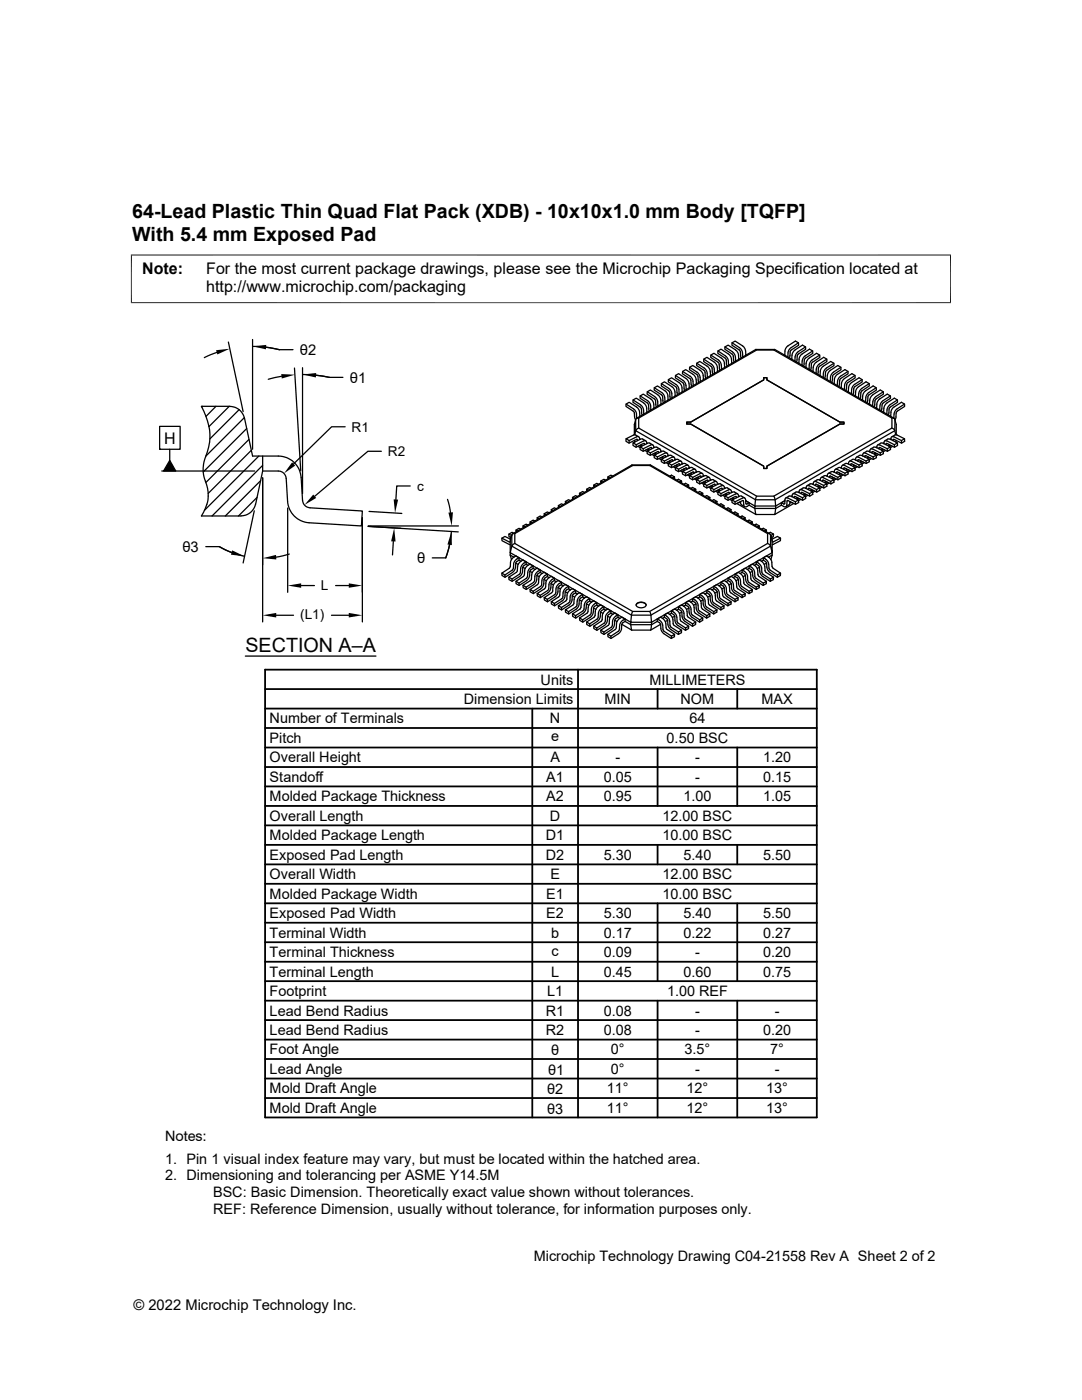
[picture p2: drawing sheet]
<svg xmlns="http://www.w3.org/2000/svg" width="216mm" height="279mm" viewBox="0 0 216 279" stroke-linecap="round" stroke-linejoin="round" font-family="sans-serif">
<g fill="none" stroke="#000" stroke-width=".25">
<path d="M43.2 70.3l-2.4 1.1M45.6 68.3l2.9 13.8M50.4 69.1l2.7 .2a24.1 24.1 0 0 0 5.4 .5M50.4 67.8v21.9M53.1 69.3l2.6 .5M56.2 75.1l-2.7 .6M58.8 73.4l1.2 20.6M60.4 73.4v25.1M60.4 74.7l2.7 .2 2.6 .4-2.6-.4M65.7 75.3h2.7M126.3 79.8l1.5 1M127.7 79l1.8 1.2 .3 .8"/>
<path d="M129.2 78.2l1.7 1.2 .3 .7 .1 .9M130.6 77.4l1.7 1.1 .3 .9M130.8 80l.1 .8M131.3 78.8l.5 .8 .1 1.1M131.3 78.8l-1.5-1-.6 .4-.1 .5 1.6 1 .1 .3M132 76.6l1.7 1.1 .3 .7 .1 1M132.2 79.2l.2 1.2M132.7 78l-1.5-1-.6 .4-.1 .5 1.6 .9 .1 .4M132.7 79.4v.8M132.7 78l.5 .7 .1 1.1M133.3 79.8h.1M133.4 75.8l1.5 .9"/>
<path d="M133.4 78l.2 .3 .1 .8M133.4 78l-1.4-1v-.4l.6-.4 1.7 1.2 .4 .8M133.7 79.1l.1 .5M134.7 78.2v.8M134.8 74.9l1.7 1.2 .4 .7v1M134.9 76.7l.5 .8 .1 1M135.5 78.5v.1M136.1 77.4v.8M136.1 77.4l-.4-.9-1.7-1.1-.6 .4v.4l1.6 1.2 .2 1.3M136.2 74.1l1.7 1.2 .4 .7v.9M136.4 76.8l-.1-.4-1.5-1v-.5l.6-.3 1.7 1.1 .4 .8v.9M136.5 76.7v.8"/>
<path d="M136.5 77.5l.1 .4M137.6 77.3v.1M137.6 73.3l1.7 1.2 .4 .7v.9M137.9 76.7l.1 .4M138.9 75.8l-.4-.9-1.7-1.1-.6 .3v.5l1.6 1.2 .1 .9M138.9 75.8l.1 .8M139 72.5l1.7 1.1 .4 .9M139 74.7l.3 .4M139.1 74.7l-1.5-.9v-.5l.6-.4 1.8 1.2 .3 .7 .1 1M139.3 75.1l.1 1.2M140.4 71.7l1.8 1.1 .3 .8 .1 .9M141.1 74.5v.8"/>
<path d="M141.2 75.3h.1M141.8 75l-.1-1-.3-.7-1.8-1.2-.6 .4v.5l1.5 1 .3 1.5M141.8 70.9l1.8 1.1 .3 .9M142.2 74.3l.1 .4M142.6 74.4v.1M143.1 73.3l-.3-.8-1.7-1.2-.7 .4v.5l1.7 1.1v1M143.2 73.3v.8M143.3 70l1.7 1.2 .3 .7 .1 .9M143.3 72.3l.2 .4M143.5 72.7l.2 1.2M143.9 72.9l.1 .8M143.9 71.5l-1.4-1-.7 .4v.4l1.5 1"/>
<path d="M144 71.5l.5 .7 .1 1.1M144.6 73.3h.1M144.7 69.2l1.7 1.2 .3 .8M144.9 71.8l.2 1.2M145.4 72.8v.1M145.9 71.7l-.3-.9-1.7-1.1-.6 .3-.1 .5 1.6 1 .1 .4M146 71.7v.8M146 72.5h.1M146.1 68.4l1.7 1.2 .3 .7 .1 .9M146.4 71.8l.1 .4M146.7 71.2l.1 .9M147.4 71.7v-.9l-.4-.8-1.7-1.1-.6 .3-.1 .5 1.6 1 .2 1.1"/>
<path d="M147.7 70.2l.2 1.2M148.8 70.1l-.4-.9-1.7-1.1-.6 .3v.5l1.5 1 .1 .3M148.8 70.1v.7M148.8 70.8v.1M150.8 69.7h3.8M151 69.8l-.2-.1-23.8 13.8M154.4 69.9l.2-.2 23.8 13.8M156.6 70.1v.8M156.6 70.1l.4-.9 1.7-1.1 .6 .3 .1 .5-1.6 1-.1 .3M157.6 71l-.1 .4M157.7 70.2l-.1 .8M157.8 69.4l-.5 .7-.1 1.1"/>
<path d="M158 71.7l.1-.9 .3-.8 1.7-1.1 .6 .3 .1 .5-1.6 1-.1 .3-.1 .8M158.6 72v.1M158.6 71.2v.8M159 71.8l-.1 .4M159.3 68.4l-1.4 1M159.4 72.5h.1M159.4 71.7v.8M160.5 71.8l-.2 1.2M160.7 71.5l1.5-1v-.5l-.7-.3-1.7 1.1-.4 .9M160.7 71.5l-.2 .4M160.7 69.2l-1.7 1.2-.3 .8M160.8 72.5v.8"/>
<path d="M161.5 71.5l1.4-1 .7 .4v.4l-1.7 1.2v.9M161.5 71.5l-.5 .4-.1 .6M161.5 72.9l-.1 .8M161.8 73.4l-.1 .5M162.2 70l-1.8 1.2-.3 .7-.1 1M162.2 74.1l.1-.9 .3-.7 1.8-1.2 .6 .4v.5l-1.7 1.1-.1 1.4M162.8 74.4v.1M162.9 73.7l-.1 .8M163.6 70.9l-1.8 1.1-.3 .9M164.2 75.3h.1M164.3 74.5v.8M164.9 73.9l1.5-.9v-.5l-.6-.4-1.8 1.2-.3 .7-.1 1"/>
<path d="M165 73.9l-.3 .3-.2 1.3M165 71.7l-1.7 1.1-.4 .9M165.1 75l-.1 .8M165.1 75l.4-.9 1.7-1.2 .6 .4v.5l-1.5 1-.2 .3M166.1 75.9l-.1 .4M166.1 75.1v.8M166.4 72.5l-1.7 1.1-.4 .9M166.4 76.5v.1M167.5 75.9l-.1 1.2M167.6 75.9l.1-.3 1.5-1v-.5l-.6-.3-1.7 1.1-.4 .7v.9M167.8 73.3l-1.7 1.2-.4 .7v.9M167.9 77.3v.1"/>
<path d="M168.5 77.7v.1M168.9 77.5l-.1 .4M169 76.8l.1-.4 1.5-1v-.5l-.6-.3-1.7 1.1-.4 .8v.9M169 76.7l-.1 .8M169.1 75.9l-.5 .8-.1 1M169.2 74.1l-1.7 1.2-.4 .7v.9M169.3 77.4v.8M169.9 77.8v.8M170.6 77.2l1.4-1v-.4l-.6-.4-1.7 1.1-.4 .9M170.6 77.2l-.3 .4-.1 1.1M170.6 74.9l-1.5 1M170.7 79h.1"/>
<path d="M171.7 79.1l-.1 .5M171.8 78.4l-.1 .7M171.8 78.4l.1-.4 1.6-1-.1-.4-.6-.4-1.7 1.2-.4 .7v.9M172 75.8l-1.7 1.1-.4 .8M172.1 79.8h.1M172.1 79.8v-.9l.4-.7 1.7-1.2 .6 .4 .1 .5-1.6 .9-.1 .3-.1 .8M172.8 79.4l-.1 .8M173.1 79.9l-.1 .5M173.4 76.6l-1.7 1.1-.3 .7-.1 1M174.2 78.8l1.4-1 .7 .4v.5l-1.5 1-.2 .3M174.2 78.8l-.6 .8-.1 1.1M174.6 80l-.2 1.2"/>
<path d="M174.8 77.4l-1.7 1.1-.3 .9M176.3 78.2l-1.8 1.2-.3 .8M177.7 79l-1.7 1.2-.4 .7-.1 .9M179.1 79.8l-1.5 1M31.9 85.1h4v4.6h-4zM31.9 89.7h.1M32.3 94h18.5M33.9 91.9l1.2 2.1h-2.5zM33.9 89.7v2.2M40.5 81.1l-.2 .2M41 96a7 7 0 0 1-.8 7h7.9a2.96 2.96 0 0 0 2.9-2.4M43.1 81.1l-2 2"/>
<path d="M45.7 81.1l-4 4M47.7 81.7l-5.8 5.9M48.8 83.3l-7.7 7.7M49.2 85.5l-8.6 8.7M49.7 87.7l-8.6 8.6M50.1 89.9l-8.5 8.6M51.3 99.3l-3.7 3.7M51.6 91l-10.8 10.9M52 95.9l-7 7.1M52.4 94h3.1a1.59 1.59 0 0 1 1.6 1.5l.3 4.5a4.6 4.6 0 0 0 4.3 4.3l10.4 .7 .2-3-10.5-.7a1.6 1.6 0 0 1-1.4-1.4l-.3-4.6a4.6 4.6 0 0 0-4.6-4.3h-5.1l-1.6-7.5a3 3 0 0 0-2.9-2.4h-5.7a11.2 11.2 0 0 1 .6 10.8 6.3 6.3 0 0 0 .2 4.1M52.4 91v3l-1.4 6.6M52.4 95.4v28.7"/>
<path d="M52.4 92.9l-10.1 10.1M68.9 85.2h-2.7l-7.6 7.4M76.1 90.1h-2.7l-10.6 8.9M81.9 97h-2.7l-.2 2.7M89.3 99.7l.6 2.6M113.8 99.9l-.3-.2-.7 .4v.3M114.2 99.3l.4 .1M115.2 99.1l-.3-.2-.7 .4 .1 .3M115.6 98.4l.4 .2M116.6 98.3l-.3-.2-.7 .3 .1 .4M117.1 97.6l.3 .2M118 97.5l-.3-.2-.6 .3v.4"/>
<path d="M118.5 96.8l.3 .2M119.4 96.6l-.3-.1-.6 .3v.4M119.9 96l.3 .2M120.8 95.8l-.3-.1-.6 .3v.4M121.3 95.2l.3 .2M122.3 95l-.4-.2-.6 .4v.4M124.9 87.6v.5l.6 .3 1.6-.7 .1 .2M124.9 80.6l1.7 1.2 .4 .7 .1 1M126.1 92.8h3.7M126.2 92.9l-.1-.1-23.8 13.7M126.3 88.4v.5l.6 .4 1.6-.8 .1 .3M126.6 82.4v.8"/>
<path d="M126.6 87.9v.3M126.6 88.2h.1M127.3 89.1l.4 .2M127.4 85.4l-.5 .5-.2 .9M127.4 83.4l-.5 .2-.3 1.1v2.1M127.4 83.4l23.6-13.6h3.4l23.6 13.6v2l-23.6 13.6h-3.4l-23.6-13.6zM127.4 87.2l-.8-.4-1.7 .8 .6 .3v.5M127.6 82.3l-.3-.9-1.8-1.1-.6 .3v.5l1.5 1 .2 .3M127.6 87.5a.38 .38 0 0 0-.2-.3 .38 .38 0 0 0-.4 0l-1.5 .7M127.6 87.5v.2M127.6 82.3l.1 .8M127.6 87.7h.1"/>
<path d="M127.7 89.2v.5l.6 .4 1.6-.8 .1 .1M127.8 81.3l.2 .3M127.8 81.3l-1.5-1v-.5l.7-.3 1.4 .9 .6 .8 .1 1M127.8 80.8l.6 .8 .1 1.1M128 81.6v.8M128 88.7v.3M128 88.8l-.5 .1M128 82.4l.1 .4M128.2 87.6h-.4l-1.5 .8 .7 .4-.1 .5M128.2 87.6l.6 .4M128.7 89.9l.4 .2M129.1 88.5a.43 .43 0 0 0-.2-.4 .43 .43 0 0 0-.5-.1l-1.4 .8"/>
<path d="M129.1 82.2v.1M129.2 90l-.1 .5 .7 .4 1.5-.8 .1 .3M129.4 89.6l-.5 .1M129.4 89.5l.1 .4M129.6 92.9l.2-.1 23.8 13.7M129.8 81l.1 .8M129.9 81.8h.1M130 89.4v.2M130.1 90.7l.5 .3M130.3 88.8l-.9-.4-1.7 .8 .7 .4-.1 .5M130.5 89.3a.43 .43 0 0 0-.2-.4 .43 .43 0 0 0-.5-.1l-1.4 .8M130.5 89.3h.1"/>
<path d="M130.5 81.5l-.1-1-.3-.7-1.7-1.1-.7 .3v.5l1.5 1 .4 1.5M130.6 90.8l-.1 .5 .6 .4 1.7-.8 .1 .3M130.6 89.3l-1.4 .7 .6 .4v.5M130.6 89.3l.4-.1 .7 .4M130.8 90.3l.1 .3M130.9 90.4l-.6 .2M130.9 80.8l.1 .4M130.9 90.6v.1M131.5 91.5l.5 .3M131.9 90.2a.43 .43 0 0 0-.2-.5 .43 .43 0 0 0-.4-.1l-1.5 .8M131.9 90.1v.1M132 91.7v.4l.6 .4 1.4-.7"/>
<path d="M132.2 91.1l.1 .4M132.2 91.2l-.4 .2M132.7 90.4l-1.5 .8M132.7 90.4a.43 .43 0 0 1 .5 .1 .43 .43 0 0 1 .1 .5M132.7 80.1v.1M132.9 92.3l.5 .3M133.1 90.4l-.9-.4-1.6 .8 .6 .4-.1 .5M133.3 91h.1M133.4 92.5v.5l.6 .3 1.4-.7M133.6 95l.4-.2 .6 .4-.3 .2M133.7 92l-.5 .2M133.7 91.9v.4"/>
<path d="M134 91.8h.2l.1 .2M134.1 91.3a.38 .38 0 0 1 .4 0 .38 .38 0 0 1 .2 .3M134.1 91.2l-1.5 .8M134.3 93.2l.5 .2M134.5 91.2l-.8-.4-1.7 .9 .6 .3v.5M134.6 95.2v.4M134.7 91.6v.2M134.7 91.8h.1M134.8 93.3v.5l.6 .3 1.5-.7 .2 .1M134.9 91.7l-1.5 .8 .6 .3v.5M134.9 91.7h.3l.7 .4M135 95.8l.4-.1 .6 .3-.3 .2"/>
<path d="M135.1 92.8v.2M135.1 92.9l-.5 .1M135.1 93.1h.1M135.5 92.6h.1l.1 .2M135.7 94l.5 .2M136 96v.4M136.1 92.6a.43 .43 0 0 0-.1-.5 .43 .43 0 0 0-.5 0l-1.5 .7M136.2 94.1v.5l.6 .4 1.5-.8M136.4 96.6l.4-.1 .6 .3-.3 .2M136.5 93.7l-.5 .1M136.5 93.6v.3M136.7 92.5h-.4l-1.5 .8 .6 .3v.5"/>
<path d="M136.7 92.5l.6 .4M137 84.2h.8l14.6-8.4v-.4h.6v.4l14.6 8.4h.8v.4h-.8l-14.6 8.4v.5h-.6v-.5l-14.6-8.4h-.8zM137.1 93.5v.1M137.1 94.8l.5 .2M137.4 96.8v.4M137.5 93.4a.45 .45 0 0 0-.1-.4 .45 .45 0 0 0-.5-.1l-1.5 .7M137.6 94.9v.5l.6 .4 1.6-.8 .1 .3M137.9 97.5l.3-.2 .6 .3-.3 .2M137.9 94.4v.3M137.9 94.5l-.5 .1M137.9 94.7h.1M138.1 93.3l.6 .4"/>
<path d="M138.1 93.3h-.4l-1.5 .8 .6 .3v.6M138.3 94.2h.2v.2M138.6 95.6l.4 .3M138.8 97.6v.4M138.9 94a.38 .38 0 0 0-.2-.3 .38 .38 0 0 0-.4 0l-1.5 .7M138.9 94v.2M138.9 94.2h.1M139 95.7v.5l.6 .4 1.5-.8 .2 .1M139.1 94.1l-1.5 .8 .6 .4v.5M139.1 94.2l.3-.1 .7 .4M139.3 98.3l.3-.2 .6 .3-.3 .2M139.3 95.2v.4"/>
<path d="M139.3 95.3l-.5 .1M140 96.4l.4 .3M140.2 98.4v.4M140.3 94.9v.2M140.3 94.8a.38 .38 0 0 0-.2-.3 .38 .38 0 0 0-.4 0l-1.5 .8M140.3 95h.1M140.4 96.5v.5l.6 .4 1.6-.8 .1 .3M140.7 99.1l.3-.2 .6 .4-.3 .1M140.7 96v.4M140.7 96.1l-.5 .2M141.3 95.9v.2M141.4 97.2l.4 .3"/>
<path d="M141.5 95.3l-.8-.4-1.7 .8 .6 .4v.5M141.6 99.3v.3M141.8 95.9h-.1a.43 .43 0 0 0-.1-.5 .43 .43 0 0 0-.5-.1l-1.5 .8M141.8 97.3v.6l.6 .3 1.6-.8 .1 .3M142 97l-.4 .1M142.1 99.9l.3-.2 .7 .4-.4 .1M142.1 96.8v.3M142.1 96.9l-.1 .1M142.2 97.1v.1M142.3 95.8l.7 .3M142.3 95.8h-.4l-1.5 .7 .7 .4-.1 .5M142.8 98l.4 .3"/>
<path d="M143.1 96.5a.38 .38 0 0 0-.2-.4 .38 .38 0 0 0-.4 0l-1.4 .8M143.2 96.5v.2M143.2 96.7h.1M143.3 98.1l-.1 .6 .6 .3 1.6-.7 .1 .1M143.5 97.6l.1 .4M143.5 97.7l-.5 .2M143.9 96.9l-1.4 .8M144 97a.43 .43 0 0 1 .5 0 .43 .43 0 0 1 .1 .5M144.2 98.8l.5 .3M144.4 96.9l-.9-.4-1.7 .8 .7 .4-.1 .5M144.6 97.5h.1M144.7 99l-.1 .5 .7 .3 1.4-.7"/>
<path d="M144.9 98.6l-.4 .1M144.9 98.5l.1 .3M145.5 98.4v.1M145.6 99.7l.5 .2M145.8 97.7l-.9-.4-1.6 .8 .6 .4-.1 .5M146 98.3a.44 .44 0 0 0-.1-.5 .44 .44 0 0 0-.5 0l-1.5 .7M146 98.3h.1M146.1 99.8v.5l.6 .3 1.6-.7 .1 .8M146.3 99.3l.1 .3M146.3 99.4l-.4 .1M146.4 99.6h.1M146.6 98.2h-.5l-1.4 .8 .6 .3v.5"/>
<path d="M146.6 98.2l.6 .4M146.7 99.1h.2l.1 .2M147.4 99.1a.43 .43 0 0 0-.1-.5 .43 .43 0 0 0-.5 0l-1.5 .7M147.4 99.1h.1M148.6 99.4l-.8-.4-1.7 .8 .6 .3v.5M148.8 99.7a.38 .38 0 0 0-.2-.3 .38 .38 0 0 0-.4 0l-1.5 .7M148.8 99.7v.8M151 99l-.2 .5-.2 1.5-1.8-1.1M154.4 99l.2 .5 .2 1.5 1.8-1.1M157.8 99h-.3l-.7 .4M157.9 99l1.4 .8M158 99.1h.1"/>
<path d="M158.5 99.2v.1M158.7 99.1l-.2 .1M158.7 99.1l1.4 .7 .7-.3-.1-.5-.6 .3-1.5-.7a.44 .44 0 0 0-.5 0 .44 .44 0 0 0-.1 .5M158.8 98.2h.5l1.4 .8M158.8 98.2l-.6 .4M159 99.4l.5 .1M159 99.3v.3M159.4 98.3a.44 .44 0 0 1 .1-.5 .44 .44 0 0 1 .5 0l1.5 .7 .7-.4v.6l-.6 .3-1.6-.8-.1 .3M159.4 98.3h.1M159.6 97.7l.9-.4 1.7 .8M159.8 99.7l-.5 .2M160.1 99.3v.5"/>
<path d="M160.5 98.5l-.1 .3M160.5 98.6l.5 .1M160.8 97.5h.1M160.8 97.3v.2M161.2 98.8l-.5 .3M161.5 96.9l1.4 .8 .7-.4v.6l-.6 .3-1.6-.8-.1 .3M161.5 97a.38 .38 0 0 0-.4-.1 .38 .38 0 0 0-.2 .4M161.5 98.5l.1 .5M161.6 96.6h.5l1.5 .7M161.7 96.6l-.7 .3M161.8 97.9v.1M161.9 97.7l.5 .2"/>
<path d="M161.9 97.6v.3M162.2 96.7h.1a.44 .44 0 0 1 .1-.5 .44 .44 0 0 1 .5-.1l1.5 .8 .6-.4v.5l-.6 .4-1.5-.8-.2 .2M162.5 96.1l.8-.4 1.7 .8M162.6 98l-.4 .3M162.7 96.8v.1M162.9 97.7l.1 .5M163.3 96.8v.4M163.3 96.9l.1 .1M163.4 97l.4 .1M163.7 95.9a.43 .43 0 0 1 .1-.5 .43 .43 0 0 1 .5-.1l1.5 .8 .6-.4v.5l-.6 .4-1.6-.8-.1 .3M163.7 95.9h.1M163.9 95.3l.8-.4 1.7 .8"/>
<path d="M164 97.2l-.4 .3M164.4 96.9v.5M164.7 96v.4M164.7 96.1l.5 .2M165.1 95h.1M165.1 94.9v.2M165.1 94.8a.38 .38 0 0 1 .2-.3 .38 .38 0 0 1 .4 0l1.5 .8 .6-.4v.5l-.6 .4-1.6-.8-.1 .3M165.4 96.4l-.4 .3M165.8 96.1v.5M166.1 95.5v.1M166.1 95.2v.3M166.1 95.3l.5 .1"/>
<path d="M166.3 94.2l-.3-.1-.7 .4M166.3 94.1l1.5 .8M166.7 93.7l.8-.4 1.7 .8M166.9 95.6l-.5 .3M167.1 94.2h-.2v.2M167.1 94.2l1.5 .8 .6-.4v-.5l-.6 .3-1.5-.7a.42 .42 0 0 0-.5 0 .42 .42 0 0 0-.1 .5M167.2 95.3v.5M167.5 94.5l.5 .1M167.5 94.4v.3M167.9 93.4a.44 .44 0 0 1 .1-.5 .44 .44 0 0 1 .5 0l1.5 .7 .6-.3v.5l-.6 .3-1.5-.7-.2 .1M167.9 93.4h.1M168.3 94.8l-.5 .2"/>
<path d="M168.3 93.5v.1M168.6 94.4v.6M168.7 92.5h.4M168.7 92.5l-.6 .4M168.9 93.7l.5 .1M168.9 93.6v.3M169.1 92.5l1.5 .8M169.3 92.6h.1M169.3 92.4v.2M169.3 92.4a.38 .38 0 0 1 .2-.3 .38 .38 0 0 1 .4 0l1.5 .7 .6-.3v.5l-.6 .3-1.6-.8-.1 .3M169.5 92.1l.8-.4 1.7 .8M169.7 94l-.5 .2"/>
<path d="M170 93.6v.5M170.3 92.9l.5 .1M170.3 92.8v.3M170.7 91.8h.1M170.9 91.2l.8-.4 1.7 .9M171.1 93.2l-.5 .2M171.3 91.2l1.5 .8 .6-.3 .1 .4-.7 .4-1.4-.7M171.3 91.3a.43 .43 0 0 0-.5 0 .43 .43 0 0 0-.1 .5M171.3 91.8h-.1l-.1 .2M171.4 92.8v.5M171.7 91.9v.4M171.7 92l.5 .2"/>
<path d="M172.1 91a.43 .43 0 0 1 .1-.5 .43 .43 0 0 1 .5-.1l1.5 .8 .6-.4 .1 .5-.7 .4-1.5-.8-.1 .3M172.3 90.4l.8-.4 1.7 .8M172.5 92.3l-.5 .3M172.7 80.1v.1M172.8 92v.5M173.1 91.4v.1M173.1 91.2l.5 .2M173.2 91.1l-.1 .3M173.5 90.1v.1a.46 .46 0 0 1 .2-.5 .46 .46 0 0 1 .5-.1l1.4 .8 .7-.4v.5l-.6 .4-1.6-.8-.1 .2M173.9 91.5l-.5 .3M174 90.3v.1M174.2 80.2l-.1 .8"/>
<path d="M174.2 91.2v.5M174.6 90.3l-.1 .4M174.6 90.4l.4 .2M174.8 89.3l-.3-.1-.8 .4M174.8 89.3l1.5 .7M174.9 81.4v.1M174.9 89.3a.43 .43 0 0 1 .2-.4 .43 .43 0 0 1 .5-.1l1.4 .8 .7-.4v.5l-.6 .4-1.6-.8-.1 .3M174.9 89.3h.1M175.2 88.8l.8-.4 1.7 .8M175.3 90.7l-.4 .3M175.5 81.8h.1M175.6 90.4l.1 .5"/>
<path d="M176 89.6l.5 .1M176 89.5l-.1 .4M176 80.8l-.2 1.2M176.2 80.4l1.5-.9v-.5l-.7-.3-1.7 1.1-.3 .7-.1 .9M176.2 80.4l-.2 .4M176.4 88.3v.2M176.4 81.5l-.1 .8M176.4 88.3a.39 .39 0 0 1 .6-.3l1.5 .8 .6-.4v.5l-.6 .4-1.6-.8-.1 .3M176.7 89.9l-.4 .2M177 89.6l.1 .5M177.2 87.6l.4 .1 1.5 .7M177.2 87.6l-.6 .4"/>
<path d="M177.4 82.4l-.2 .4M177.4 89h.1M177.4 88.7v.3M177.4 88.8l.5 .1M177.4 81.6v.8M177.6 80.8l-.6 .8-.1 1.1M177.6 81.3l1.5-1v-.5l-.6-.3-1.8 1.1-.3 .9M177.6 81.3l-.2 .3M177.8 87.7h.1M177.8 82.3l-.1 .8M177.8 82.3l.3-.9 1.8-1.1 .6 .3v.5l-1.5 1-.2 .3M178 85.4l.5 .5 .3 .9"/>
<path d="M178 83.4l.5 .2 .3 1.1v2.1M178 87.2l.8-.4 1.7 .8M178.1 89.1l-.4 .2M178.4 87.7h-.2v.2M178.4 82.7v.8M178.4 87.7l1.5 .7 .6-.3v-.5l-.6 .3-1.5-.7a.44 .44 0 0 0-.5 0 .44 .44 0 0 0-.1 .5M178.5 88.8v.5M178.8 87.9v.3M178.8 82.4v1l-.2 .4-.1 2.2-23.8 13.7h-4l-23.8-13.7-.1-2.2-.2-.6M179.9 87.9v.5M180.5 80.6l-1.7 1.2-.4 .8M41.1 109.1h2.7"/>
<path d="M43.8 109.1a17.4 17.4 0 0 0 5 1.9M43.8 109.1l2.4 1.2M50.7 101.9l-2.2 10.5M57.4 101.4v16.8M57.7 110.6l-2.6 .6M60.1 116.9h2.6M67 116.9h2.6M72.3 103.3v20.8M73.5 105.1l17.9 1.1M73.5 105h18M73.6 102.1l6.6 .4M78.5 108.1l-.2 2.6"/>
<path d="M89.7 108.7l-.8 2.6M90.1 106.1a18 18 0 0 1-1.2 5.2h-2.6M100.1 107.4l1.5 .7h.2M101.5 106.6l.6 .3M101.8 110.8l.7 .4M101.8 110.8l.3 .9M101.9 107.6l-1.1-.5-.7 .3 .1 .5 1.6 .8M102.1 106.9l-.2 .3-.1 .6M102.1 109l-.3 1.3 24.1 13.9v.5M102.4 113.4l-.1 .3-1.5 1M102.5 111.2l.5-.2 .6 .3v.5M102.5 111.2l-.6 .8-.1 1.1-.1 .3-1.6 1 .7 .3v.5"/>
<path d="M102.5 106.4l-.3-.2-.7 .4 .1 .5 .3 .2M102.7 106.5l23.5-13.6h3.4l23.6 13.6v2l-23.6 13.5h-3.4l-23.5-13.5zM102.7 108.5l-.5 .5M102.7 106.5h-.4l-.1 .2M102.9 112.4l.5 .2M103 105.8l.3 .2M103.2 113.9l-.1 .3-1.6 1 .7 .3v.5M103.3 113.1l-.1 .8M103.6 111.3a1.5 1.5 0 0 0-1.1 1.3l-.1 .8M103.6 111.8l-.6 .4-.2 1.3-.5 .8-1.5 .9-.6-.3-.1-.5M103.6 111.8l.3 .2M103.7 114.6l-1.5 .9"/>
<path d="M103.9 112l.5-.2 .6 .3v.5M103.9 112l-.4 .5-.2 .6M103.9 105.6l-.3-.2-.6 .4v.4M104.3 114l-.4 .9-1.7 1.1-.6-.3-.1-.5M104.3 113.2v.8M104.3 113.2l.5 .3M104.4 105l.3 .1M104.4 115l-1.4 1 .6 .4v.4M104.5 112.9l-.2 .4M104.6 114.7l-.2 .3M104.7 113.9l-.1 .8M105 112.1a1.54 1.54 0 0 0-1.1 1.4l-.1 .8-.2 .3"/>
<path d="M105 112.6l.3 .2M105 112.6l-.5 .3M105.1 115.4l-1.5 1M105.3 114.3l-.1 .8-.2 .3M105.3 104.8l-.3-.2-.6 .4v.3M105.7 114.8l-.4 .9-1.7 1.1-.6-.3v-.5M105.7 114l.5 .3M105.7 114.1v.7M105.8 104.2l.3 .1M106.4 113.4l.3 .2 .5-.2 .6 .3v.5M106.4 112.9a1.51 1.51 0 0 0-1.1 1.4M106.4 113.4v-.5l-.6-.3a1.5 1.5 0 0 0-1.1 1.3"/>
<path d="M106.4 113.4l-.4 .3-.3 .4M106.7 115.8l-.2 .4-1.5 1M106.7 113.7l-.5 .7-.2 1.2-.1 .2-1.5 1 .6 .4v.4M106.7 104l-.3-.2-.6 .4v.3M107.1 114.8l.5 .3M107.2 103.3l.3 .2M107.4 114l-.6 .8-.1 1M107.4 114.5l-.3 .3-.1 1.3-.5 .6-1.5 .9-.6-.3v-.5M107.4 116.3l-.1 .3-1.5 1 .6 .4v.5M107.8 114.2l.4 .2M107.8 113.7l-.4 .3M107.8 114.2l-.4 .3"/>
<path d="M107.9 117.5l-1.5 1-.6-.4v-.5M108.1 116.6l-.2 .4-1.5 1M108.1 115.9v.8M108.1 103.1l-.3-.1-.6 .3v.4M108.5 115.6l.5 .3M108.6 102.5l.3 .2M108.9 117.1l-.2 .4-1.5 .9 .6 .4v.5M109.2 115.1l.4 .2M109.2 114.6a1.5 1.5 0 0 0-1.1 1.3M109.2 115.1v-.5l-.6-.4a1.5 1.5 0 0 0-1.1 1.3v.8M109.2 115.1l-.6 .4-.1 1.2-.6 .8M109.3 117.9l-1.5 .9"/>
<path d="M109.6 102.3l-.4-.1-.6 .3v.4M110 101.7l.3 .2M110.4 116.7l-.4-.2-.1 .9-.4 .7-1.7 1.2-.6-.4v-.5M110.6 115.9l.4 .2M110.6 115.4a1.54 1.54 0 0 0-1.1 1.3v.8l-.2 .4M110.6 115.9v-.5l-.6-.4a1.54 1.54 0 0 0-1.1 1.4v.7M110.6 115.9l-.4 .2-.2 .4M111 116.1l.4-.3 .6 .4v.5M111 116.1l-.6 .8-.1 1.1-.2 .3-1.5 1 .6 .3v.5M111 101.5l-.4-.2-.6 .4v.4M111.3 118.1l-.3 .8-1.8 1.2-.6-.4v-.4M111.4 117.3l-.1 .8"/>
<path d="M111.4 117.3l.4 .2M111.4 100.9l.4 .2M111.5 119.1l-1.5 1 .6 .3 .1 .5M112 116.7l.4 .2 .4-.3 .7 .4v.5M112 116.7l-.4 .2-.2 .4M112 116.2a1.5 1.5 0 0 0-1 1.3l-.1 .8-.2 .3-1.5 1M112.4 118.3l-.1 .9-.1 .2-1.6 1M112.4 116.9l-.6 .8-.1 1-.2 .4M112.4 100.7l-.4-.2-.6 .4v.4M112.7 118.9l-.3 .9-1.7 1.1-.7-.4v-.4M112.8 118.1l.5 .3M112.8 118.1l-.1 .8"/>
<path d="M112.8 100.1l.4 .1M113 117.8l-.2 .4M113.1 119.5l-.2 .4-1.5 1 .6 .3 .1 .5M113.1 118.8v.8M113.5 117.5l.3 .2M113.5 117a1.54 1.54 0 0 0-1.1 1.3M113.5 117.5l-.5 .3M113.7 119.9l-.2 .4M113.8 119.2l-.1 .7M114.2 118.9l.5 .3M114.2 118.9l-.1 1.1-.6 .8-1.4 .9-.7-.3v-.5M114.6 119.6l-.1 .9-.1 .2-1.6 1 .7 .4v.4"/>
<path d="M114.9 118.3l.3 .2 .4-.2 .7 .3v.5M114.9 117.8a1.5 1.5 0 0 0-1.1 1.3M114.9 118.3v-.5l-.7-.3a1.5 1.5 0 0 0-1 1.3M114.9 118.3l-.5 .3-.2 .4M115.2 118.6l-.4 .4-.2 .6M115.6 119.8l-.1 1-.5 .8-1.5 .9-.7-.3v-.5M115.6 119.7l.5 .3M115.8 118.9l-.6 .8-.1 1.1-.1 .3-1.5 1M115.8 119.4l-.2 .4M116.3 119.1l.3 .2M116.3 118.6l-.5 .3M116.3 119.1l-.5 .3"/>
<path d="M117.7 120l.3 .2M117.7 119.5a1.51 1.51 0 0 0-1.1 1.3M117.7 120v-.5l-.6-.4a1.5 1.5 0 0 0-1.1 1.3l-.1 .8M117.7 120l-.6 .4-.1 .9M138.2 120l-.4 .2M138.2 120v-.5l.6-.4a1.5 1.5 0 0 1 1.1 1.3l.1 .8M138.2 120l.4 .2 .3 .4M138.2 119.5a1.5 1.5 0 0 1 1.1 1.3v.8M139.6 119.1l-.3 .2M139.6 119.1l.5 .3M139.6 118.6l.5 .3M140.1 119.4l.2 .4 .1 1 .3 .6 1.7 1.1"/>
<path d="M140.1 118.9l.6 .8v1M140.3 119.7l-.5 .3M140.7 118.6l.6 .7 .1 1.2 .1 .2 1.6 1M141 118.3l-.3 .2-.5-.2-.6 .3v.5M141 118.3l.5 .3 .2 .4M141 117.8a1.5 1.5 0 0 1 1.1 1.3M141.7 118.9l-.5 .3M141.7 118.9v.8M141.8 119.7l.3 .9 1.7 1.1M142.1 117.7l.4 .5 .2 .6M142.1 117.7l-.5-.2-.6 .3v.5M142.1 119.2l.2 1 1.5 1 .7-.3-.1 .5-.6 .3v-.5"/>
<path d="M142.4 117.5l-.3 .2M142.4 117.5l.5 .3M142.4 117a1.54 1.54 0 0 1 1.1 1.3l.2 1.1 1.6 1 .6-.3v.4l-.7 .4 .1-.5M142.7 118.8l.1 .8 .2 .3M142.9 117.8l.2 .4M143 119.9l1.5 1M143.1 100.1l-.1 .3M143.1 118.1l-.5 .3M143.1 118.1l.1 .8M143.2 118.9l.3 .9 1.7 1.1M143.5 116.9l.4 .5 .2 .6M143.5 100.7l.3-.2 .7 .4-.4 .2"/>
<path d="M143.8 116.7l-.3 .2-.4-.3-.7 .4v.5M143.8 116.7v-.5l.7-.4a1.5 1.5 0 0 1 1 1.4l.3 1.1 1.5 1M143.8 116.2a1.5 1.5 0 0 1 1.1 1.3l.1 .8M143.8 116.7l.7 .5 .1 1 .3 .7 1.7 1.2M144.1 118l.1 .7M144.2 118.7l.2 .4 1.5 1M144.5 100.9l-.1 .4M144.5 117.3l-.5 .2M144.9 101.5l.4-.2 .6 .4-.4 .2M145 118.3l.2 .4M145.2 118.7l1.5 .9 .6-.3v.4l-.7 .4 .1-.5M145.3 115.9l-.4 .2"/>
<path d="M145.3 115.9l.5 .3 .1 .3M145.3 115.4a1.56 1.56 0 0 1 1 1.3M145.4 116.7l.5-.2 .1 .9 .3 .7 1.8 1.2M145.9 101.7v.4M146.3 115.3l.6 .8 .1 1 .2 .4M146.3 102.3l.4-.1 .6 .3-.4 .2M146.3 115.3l-.4-.3-.6 .4v.5M146.3 116.7l.1 .9 .1 .2 1.6 1 .6-.4v.5l-.6 .4v-.5M146.7 115.1l-.4 .2M146.7 115.1v-.5l.6-.4a1.5 1.5 0 0 1 1.1 1.3v.8M146.7 115.1l.4 .2 .2 .4M146.7 114.6a1.5 1.5 0 0 1 1 1.3"/>
<path d="M147 100.5l3.8 2.2M147.2 117.5l1.5 .9M147.3 102.5v.4M147.3 115.6l-.4 .3M147.3 115.7l.1 1 .6 .8M147.7 103.1l.4-.1 .6 .3-.3 .2M147.8 100.1l.1 .6 .7 .4M147.8 100.2l-.5 .1M147.8 115.9v.8M147.8 116.6l.2 .4 1.5 1 .6-.4v.5l-.6 .4v-.5M148 117.5l1.5 1M148.1 114.2l-.4 .2"/>
<path d="M148.1 114.2l.4 .3M148.1 113.7l.4 .3M148.4 116.3l.2 .3 1.5 1M148.5 114.5l.2 .3 .1 1.1 .4 .6 1.7 1.1M148.5 114l.6 .8 .1 1 .2 .4M148.7 103.3v.4M148.7 114.8l-.4 .3M148.8 100l.7 .3v.5l-.4 .3a.37 .37 0 0 1-.5 0 .37 .37 0 0 1-.2-.3M149.1 113.7l.5 .4 .2 .6M149.1 104l.4-.2 .6 .4-.3 .1M149.1 113.6l-.4-.2-.6 .3v.5M149.4 116.2l1.5 1 .6-.4v.5l-.6 .3v-.4"/>
<path d="M149.5 113.4l-.4 .2M149.5 113.4l.6 .6 .1 1 .4 .7 1.7 1.1M149.5 100.3l-.6 .3-.1-.1M149.5 100.8l1.1 .7 .3 1.2M149.5 112.9a1.5 1.5 0 0 1 1.1 1.4M149.8 114.7v.8M149.8 115.5l.2 .3 1.5 1M150.1 104.2v.3M150.2 114l-.5 .3M150.6 104.8l.3-.2 .6 .4-.3 .1M150.6 112.8l.4 .5 .2 .6M150.6 112.8l-.5-.2-.6 .3v.5"/>
<path d="M150.6 114.3v.8l.2 .3 1.5 1 .6-.4v.5l-.6 .3v-.4M150.9 112.6l-.4 .2M150.9 112.6l.4 .3M150.9 112.1a1.54 1.54 0 0 1 1.1 1.4v.7M151.2 113.9l.2 1.1 1.5 1M151.3 112.9l.3 .4M151.5 105v.3M151.6 113.2l-.5 .3M151.6 113.2v.8M151.6 114l.4 .9 1.7 1.1M152 112l.5 .8 .2 1.1M152 105.6l.3-.2 .6 .4-.3 .2"/>
<path d="M152 114.2l.2 .4 1.5 .9 .6-.3v.5l-.6 .3v-.5M152.3 111.8l-.3 .2-.5-.2-.6 .3v.5M152.3 111.8v-.5l.6-.3a1.5 1.5 0 0 1 1.1 1.3l.1 .8M152.3 111.8l.4 .3 .3 .3M152.3 111.3a1.51 1.51 0 0 1 1.1 1.3v.8l.3 .4M152.7 113.9l.1 .3 1.5 1M152.9 105.8v.4M153 112.4l-.5 .2M153 112.4v.8M153 113.2l.4 .8 1.7 1.2M153.2 106.5h.3l.2 .2M153.4 106.4l.3-.2 .6 .4-.5 .3"/>
<path d="M153.6 113.8l1.5 .9 .6-.3v.5l-.6 .3v-.5M153.8 106.7v2.3l-23.9 13.8h-3.9l-23.9-13.8v-2.3l-.3 1.2v2.9M153.8 106.7l.3 1.2v2.4l-.4-1.4-.5-.4M153.8 106.9l.2 .3 .1 .6M154 107.6l1.1-.5 .6 .3-1.4 .7h-.2M154.1 110.8l-.7 .4M154.1 110.8v-.5l-24.1 13.9v.5h-4.1M154.1 113l.2 .4M154.1 110.8l-.3 .9M154.3 113.4l1.4 1M154.3 106.6v.5l-.3 .2M155.7 107.4v.5l-1.6 .8"/>
<path d="M155.9 100.3l.6 .3 .1-.9a.38 .38 0 0 1 .2-.3 .38 .38 0 0 1 .4 0l1.5 .7 .6-.3 .1 .5-.7 .3-1.6-.7-.1 .8M155.9 100.8l-1.1 .7v-.5h-4.2v.5h4.2l-.2 1.2h-3.7M156.6 100l-.7 .3v.5M157 100.8a.37 .37 0 0 1-.2 .3 .37 .37 0 0 1-.4 0l-.5-.3M157.6 100.4l-.2 .4-.6 .3M157.6 100.2l.5 .1M157.6 100.1v.3M158.4 100.5l-3.8 2.2M158.7 100.1v.5M49 130.9h26M55.1 122.8h3.5M66.1 122.8h3.5"/>
<path d="M113.5 120.3l-1.5 .9M115.7 121.6l-1.5 .9 .7 .4v.5M115.9 121.2l-.2 .4M116.5 121.5l-.1 .4-1.5 1M116.6 120.8l-.1 .8M116.9 121.3l-.3 .9-1.7 1.2-.6-.4-.1-.5M117 120.5l.5 .3M117.8 122.7l-1.5 1M117.9 122.4l-.2 .3M118 121.6v.8M118 120.2l.5-.3 .6 .4v.5M118 120.2l-.6 .7-.1 1.2-.1 .2-1.6 1 .7 .4v.5"/>
<path d="M118.4 121.3l.5 .3M118.4 121.4l-.1 1-.5 .8-1.5 1-.6-.4-.1-.5M119.1 120.8l.3 .2M119.1 120.3a1.5 1.5 0 0 0-1.1 1.3M119.1 120.8l-.5 .2-.2 .4M119.4 123.2l-.2 .3-1.5 1M119.4 121l.5-.3 .6 .4v.5M119.4 121l-.6 .8-.1 1-.1 .3-1.5 1 .6 .4v.5M119.8 122.2l.5 .2M120 124l-1.5 1 .6 .3v.5M120.1 123.6l-.2 .4M120.2 122.9v.7"/>
<path d="M120.5 121.6l.4 .2M120.5 121.6l-.6 .4-.2 1.3-.5 .7-1.5 1-.6-.4v-.5M120.5 121.1a1.54 1.54 0 0 0-1.1 1.3v.8M120.6 124.4l-1.5 .9M121.2 123.8l-.4 .9-1.7 1.1-.6-.4v-.4M121.2 123l.5 .2M121.9 122.4l.4 .2M121.9 121.9a1.5 1.5 0 0 0-1.1 1.3v.8l-.3 .4M121.9 122.4v-.5l-.6-.4a1.5 1.5 0 0 0-1.1 1.4M121.9 122.4l-.6 .4-.1 1M122.2 124.8l-.2 .3-1.5 1M122.3 122.6l.4-.3 .6 .4v.5"/>
<path d="M122.3 122.6l-.6 .8-.1 1.1-.2 .3-1.5 1 .6 .3v.5M122.6 123.8v1.1l-.6 .7-1.5 1-.6-.3v-.5M122.7 123.8l.4 .3M122.8 125.6l-1.5 1 .6 .4v.4M123 124.5v.8l-.3 .3M123.3 123.2l.4 .2M123.3 122.7a1.54 1.54 0 0 0-1.1 1.3v.8M123.3 123.2l-.4 .3-.2 .3M123.6 124.9v.8l-.2 .2-1.5 1.1M123.7 123.4l-.5 .5-.2 .6M123.7 123.4l.4-.2 .6 .3v.5M124.1 124.6l2 1.2-.1-.2"/>
<path d="M124.7 124l1.2 .7M124.7 124l-.6 .4-.1 1.3-.6 .8-1.5 .9-.6-.3v-.5M124.7 123.5a1.5 1.5 0 0 0-1 1.3M125.9 124.7l.1 .9M126.2 122l-.2 .5-.1 1.7h4.1l-.2-1.7-.2-.5M126.9 120.8a1.17 1.17 0 0 1 2 0M127 120.5a1.24 1.24 0 0 1 1.9 .2 1.15 1.15 0 0 1-2 0zM129.9 125.6l-.1 .2h-3.7M131.1 124l-1.1 .7-.1 .9M131.1 123.5a1.5 1.5 0 0 1 1.1 1.3l.2 1.1 1.6 1.1 .6-.4v.5l-.7 .3 .1-.4M131.1 124l.5 .3 .2 .4M131.8 124.6l-2 1.2"/>
<path d="M131.8 124.7l.1 .8 .3 .8 1.7 1.1M132.2 123.4l-.4-.2-.7 .3v.5M132.2 123.4l.5 .5 .1 .6M132.6 123.2l-.4 .2M132.6 123.2v-.5l.6-.4a1.54 1.54 0 0 1 1.1 1.4M132.6 123.2l.4 .3 .2 .3M132.6 122.7a1.54 1.54 0 0 1 1 1.3l.1 .8 .2 .4M132.9 124.5v.8M132.9 125.3l.2 .3M133.1 125.6l1.5 1M133.2 123.8l-.4 .3M133.2 123.8l.1 .8"/>
<path d="M133.3 124.6l.3 .9 1.8 1.1M133.9 125.2l1.5 .9 .6-.3v.5l-.6 .3v-.5M134 122.4l-.4 .2M134 122.4l.6 .4 .1 1M134 121.9a1.51 1.51 0 0 1 1 1.3M134.3 123.7v.8l.2 .3 1.5 1M134.6 123l-.4 .2M134.7 123.8l.3 .9 1.8 1.1M135 121.8l.6 .8 .1 1 .2 .4 1.5 1M135 121.8l-.4-.3-.6 .4v.5M135.1 123.2v.9l.2 .2 1.5 1 .6-.3v.4l-.6 .4v-.5M135.4 121.6l-.4 .2"/>
<path d="M135.4 121.1a1.54 1.54 0 0 1 1.1 1.3v.8M135.4 121.6l.6 .5 .1 1 .4 .7 1.7 1.2M136 122.2l-.4 .2M136.4 121l-.4-.3-.6 .4v.5M136.4 121l.6 .8 .1 1.1 .2 .2 1.5 1M136.5 123.2l.2 .3 1.5 1 .6-.4v.5l-.6 .4v-.5M136.8 120.8l-.4 .2M136.8 120.8v-.5l.6-.4a1.54 1.54 0 0 1 1.1 1.3M136.8 120.8l.4 .2 .3 .4M136.8 120.3a1.5 1.5 0 0 1 1.1 1.3M137.5 121.3l-.5 .3M137.5 121.4v.8"/>
<path d="M137.5 122.2l.4 .8 1.7 1.2M137.9 121.6v.8l.3 .3M138.1 122.7l1.5 1 .6-.4v.5l-.6 .4v-.5M138.5 121.2v.8M138.6 122l.2 .4M138.7 122.4l1.5 .9M138.9 120.5l-.5 .3M138.9 120.6v.9l.4 .7 1.7 1.2M139.3 121.5l.2 .4 1.5 1 .6-.4v.5l-.6 .4v-.5M140 121.2l.1 .3 1.5 1M140.8 120.7l.1 .4 1.5 1 .7-.4-.1 .5-.6 .3v-.4"/>
</g>
<path d="M26.1 50.9h163.7M26.2 50.8v9.7M189.7 50.8v9.7M26.1 60.4h163.7" fill="none" stroke="#000" stroke-width=".2"/>
<g fill="#000">
<path d="M43.1 69.9l2.7-.3-2.4 1.1zM50.4 69.1l2.7-.3v.9zM56.1 74.7l2.7 .1-2.6 .7zM60.4 74.7l2.7-.3-.1 .9zM33.9 91.9l1.2 2.1h-2.5zM58.3 92.3l.6 .6-2.2 1.6zM62.5 98.7l.6 .7-2.4 1.4zM78.5 99.7h.9l-.6 2.7zM46.3 109.8l2.5 1.2-2.7-.3zM52.4 111.4l2.7-.7v1zM57.4 116.9l2.7-.5v.9zM69.6 116.4l2.7 .5-2.7 .4z"/>
<path d="M78.7 105.4l.2 2.7-.9-.1zM90.1 106.1l.1 2.7-.9-.1zM89.5 102.3l.9-.1-.3 2.8zM52.4 122.8l2.7-.5v.9zM69.6 122.3l2.7 .5-2.7 .4z"/>
</g>
<g fill="none" stroke="#000" stroke-width=".36">
<path d="M52.9 137.5h110.1M52.9 133.6h110.1v89.4h-110.1zM115.3 133.6v89.4M131.2 137.5v3.9M147.1 137.5v3.9M52.9 153.1h110.1M52.9 149.2h110.1M52.9 145.3h110.1M52.9 141.4h110.1M52.9 157h110.1M106.2 141.4v81.6M131.2 149.2v11.6"/>
<path d="M147.1 149.2v11.6M52.9 164.7h110.1M52.9 160.8h110.1M52.9 176.4h110.1M52.9 168.6h110.1M52.9 172.5h110.1M131.2 168.6v3.9M147.1 168.6v3.9M52.9 188h110.1M52.9 195.8h110.1M52.9 180.3h110.1M52.9 191.9h110.1"/>
<path d="M52.9 199.7h110.1M52.9 184.1h110.1M131.2 180.3v15.5M131.2 199.7v23.3M147.1 180.3v15.5M147.1 199.7v23.3M52.9 207.5h110.1M52.9 215.2h110.1M52.9 203.6h110.1M52.9 211.3h110.1M52.9 219.1h110.1"/>
</g>
<g font-size="3.9">
<text x="26.4" y="43.5">64-Lead Plastic Thin Quad Flat Pack (XDB) - 10x10x1.0 mm Body [TQFP]</text>
<text x="26.4" y="48.1">With 5.4 mm Exposed Pad</text>
<text x="49" y="130.1">SECTION A–A</text>
</g>
<g font-size="3.2">
<text x="28.4" y="54.7">Note:</text>
<text x="41.1" y="58.3">http://www.microchip.com/packaging</text>
<text x="41.1" y="54.7">For the most current package drawings, please see the Microchip Packaging Specification located at</text>
<text x="32.7" y="88.5">H</text>
</g>
<g font-size="2.9">
<text x="59.8" y="70.8">θ2</text>
<text x="69.8" y="76.3">θ1</text>
<text x="36.4" y="110.1">θ3</text>
<text x="83.2" y="112.4">θ</text>
<text x="107.9" y="136.6">Units</text>
<text x="129.6" y="136.6">MILLIMETERS</text>
<text x="92.5" y="140.5">Dimension Limits</text>
<text x="120.7" y="140.5">MIN</text>
<text x="135.8" y="140.5">NOM</text>
<text x="151.9" y="140.5">MAX</text>
<text x="53.8" y="144.4">Number of Terminals</text>
<text x="53.8" y="148.3">Pitch</text>
<text x="109.7" y="144.4">N</text>
<text x="110" y="148">e</text>
<text x="133" y="148.3">0.50 BSC</text>
<text x="137.6" y="144.4">64</text>
<text x="53.8" y="152.1">Overall Height</text>
<text x="109.8" y="152.1">A</text>
<text x="122.8" y="152.1">-</text>
<text x="138.7" y="152.1">-</text>
<text x="152.3" y="152.1">1.20</text>
<text x="53.8" y="159.9">Molded Package Thickness</text>
<text x="53.8" y="156">Standoff</text>
<text x="109" y="156">A1</text>
<text x="109" y="159.9">A2</text>
<text x="120.5" y="156">0.05</text>
<text x="120.5" y="159.9">0.95</text>
<text x="136.4" y="159.9">1.00</text>
<text x="138.7" y="156">-</text>
<text x="152.3" y="159.9">1.05</text>
<text x="152.3" y="156">0.15</text>
<text x="53.8" y="163.8">Overall Length</text>
<text x="53.8" y="167.7">Molded Package Length</text>
<text x="108.9" y="167.7">D1</text>
<text x="109.7" y="163.8">D</text>
<text x="132.2" y="163.8">12.00 BSC</text>
<text x="132.2" y="167.7">10.00 BSC</text>
<text x="53.8" y="171.6">Exposed Pad Length</text>
<text x="108.9" y="171.6">D2</text>
<text x="120.5" y="171.6">5.30</text>
<text x="136.4" y="171.6">5.40</text>
<text x="152.3" y="171.6">5.50</text>
<text x="53.8" y="175.5">Overall Width</text>
<text x="53.8" y="179.4">Molded Package Width</text>
<text x="109" y="179.4">E1</text>
<text x="109.8" y="175.5">E</text>
<text x="132.2" y="175.5">12.00 BSC</text>
<text x="132.2" y="179.4">10.00 BSC</text>
<text x="53.8" y="183.2">Exposed Pad Width</text>
<text x="109" y="183.2">E2</text>
<text x="120.5" y="183.2">5.30</text>
<text x="136.4" y="183.2">5.40</text>
<text x="152.3" y="183.2">5.50</text>
<text x="53.8" y="187.1">Terminal Width</text>
<text x="53.8" y="191">Terminal Thickness</text>
<text x="110" y="187.1">b</text>
<text x="110" y="190.7">c</text>
<text x="120.5" y="187.1">0.17</text>
<text x="120.5" y="191">0.09</text>
<text x="136.4" y="187.1">0.22</text>
<text x="138.7" y="191">-</text>
<text x="152.2" y="191">0.20</text>
<text x="152.3" y="187.1">0.27</text>
<text x="53.8" y="194.9">Terminal Length</text>
<text x="110" y="194.9">L</text>
<text x="120.5" y="194.9">0.45</text>
<text x="136.4" y="194.9">0.60</text>
<text x="152.3" y="194.9">0.75</text>
<text x="53.8" y="198.8">Footprint</text>
<text x="53.8" y="202.7">Lead Bend Radius</text>
<text x="108.9" y="202.7">R1</text>
<text x="109.2" y="198.8">L1</text>
<text x="120.5" y="202.7">0.08</text>
<text x="133.1" y="198.8">1.00 REF</text>
<text x="138.7" y="202.7">-</text>
<text x="154.6" y="202.7">-</text>
<text x="53.8" y="206.6">Lead Bend Radius</text>
<text x="108.9" y="206.6">R2</text>
<text x="120.5" y="206.6">0.08</text>
<text x="138.7" y="206.6">-</text>
<text x="152.3" y="206.6">0.20</text>
<text x="53.8" y="210.4">Foot Angle</text>
<text x="53.8" y="214.3">Lead Angle</text>
<text x="109.4" y="214.5">θ1</text>
<text x="110" y="210.6">θ</text>
<text x="121.9" y="210.4">0°</text>
<text x="121.9" y="214.3">0°</text>
<text x="136.6" y="210.4">3.5°</text>
<text x="138.7" y="214.3">-</text>
<text x="153.7" y="210.4">7°</text>
<text x="154.6" y="214.3">-</text>
<text x="53.8" y="218.2">Mold Draft Angle</text>
<text x="109.2" y="218.4">θ2</text>
<text x="121.1" y="218.2">11°</text>
<text x="137" y="218.2">12°</text>
<text x="152.9" y="218.2">13°</text>
<text x="32.9" y="227.7">Notes:</text>
<text x="53.8" y="222.1">Mold Draft Angle</text>
<text x="109.2" y="222.3">θ3</text>
<text x="121.1" y="222.1">11°</text>
<text x="137" y="222.1">12°</text>
<text x="152.9" y="222.1">13°</text>
<text x="32.9" y="232.3">1. Pin 1 visual index feature may vary, but must be located within the hatched area.</text>
<text x="32.9" y="235.6">2. Dimensioning and tolerancing per ASME Y14.5M</text>
<text x="42.5" y="238.9">BSC: Basic Dimension. Theoretically exact value shown without tolerances.</text>
<text x="42.5" y="242.2">REF: Reference Dimension, usually without tolerance, for information purposes only.</text>
<text x="106.5" y="251.7">Microchip Technology Drawing C04-21558 Rev A Sheet 2 of 2</text>
<text x="26.6" y="261.3">© 2022 Microchip Technology Inc.</text>
</g>
<g font-size="2.7">
<text x="70.2" y="86.1">R1</text>
<text x="77.4" y="91">R2</text>
<text x="83.3" y="98">c</text>
<text x="64.1" y="117.8">L</text>
<text x="59.9" y="123.5">(L1)</text>
</g>
</svg>
